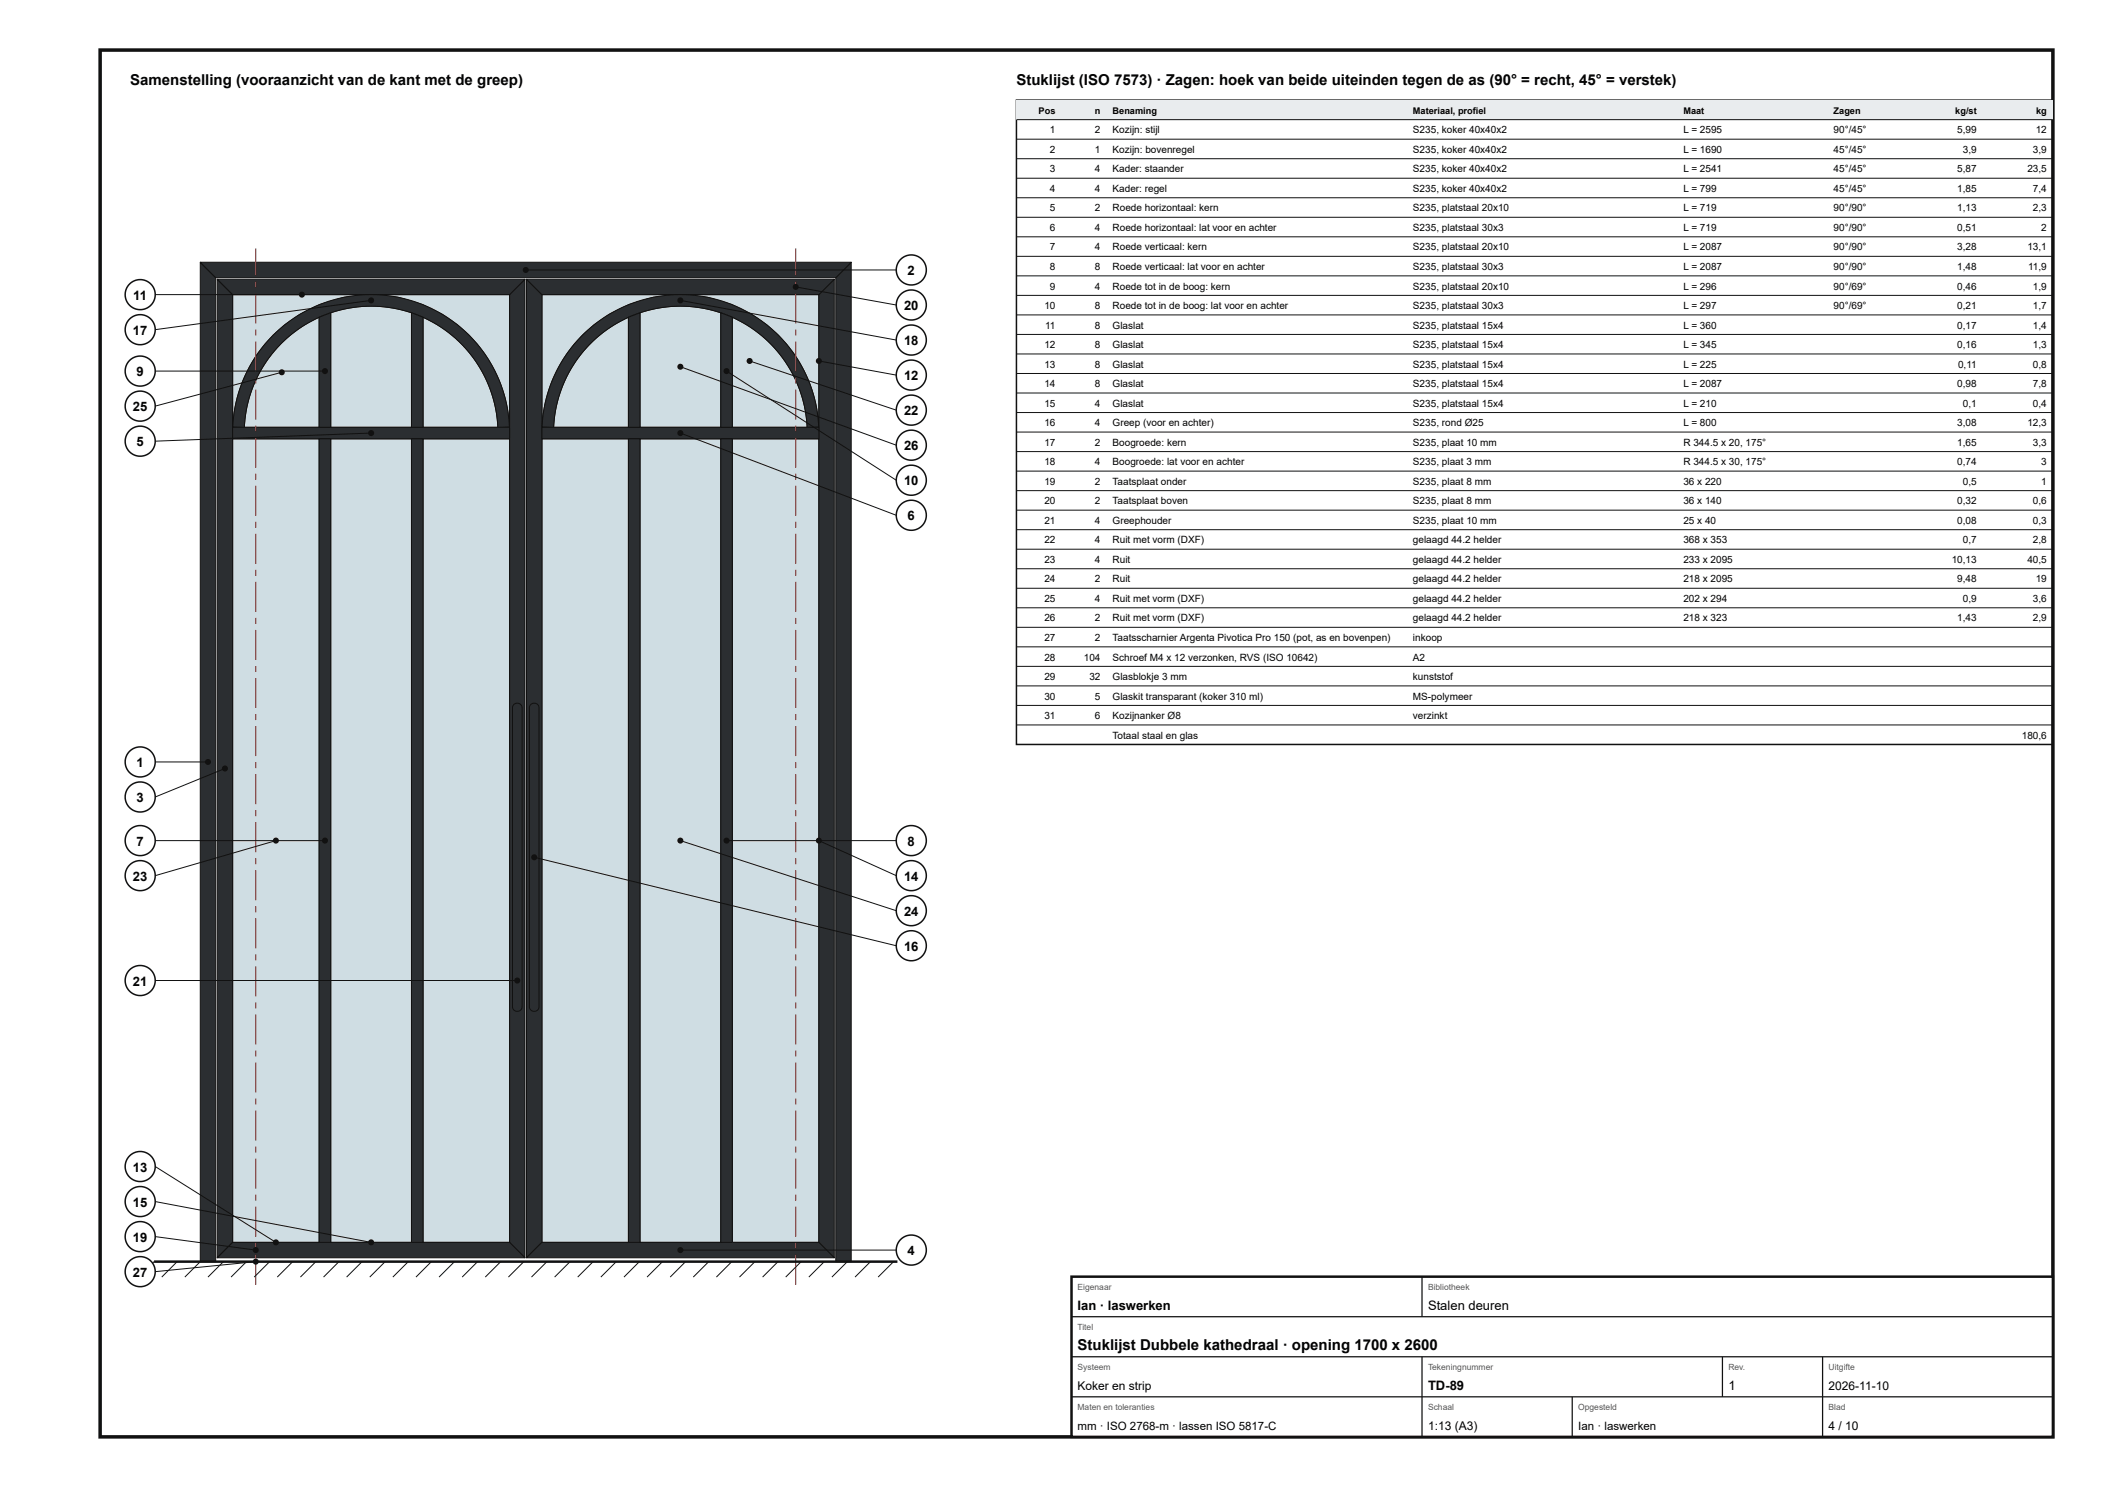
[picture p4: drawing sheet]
<svg xmlns="http://www.w3.org/2000/svg" width="420mm" height="297mm" viewBox="0 0 420 297" stroke-linecap="round" stroke-linejoin="round" font-family="sans-serif">
<path d="M20 10h390v277h-390z" fill="none" stroke="#111" stroke-width=".7" stroke-linecap="butt"/>
<path d="M46.5 58.9h27.6a27.7 27.7 0 0 0-26.4 19.3l-.8 3.4-.4 3.7z" fill="#cfdde3"/>
<path d="M46.5 58.9h27.6a27.7 27.7 0 0 0-26.4 19.3l-.8 3.4-.4 3.7z" fill="none" stroke="#111" stroke-width=".2"/>
<path d="M74.1 58.9h27.7v26.4l-.5-3.7a27.4 27.4 0 0 0-3-8.5 27.6 27.6 0 0 0-24.2-14.2z" fill="#cfdde3"/>
<path d="M74.1 58.9h27.7v26.4l-.5-3.7a27.4 27.4 0 0 0-3-8.5 27.6 27.6 0 0 0-24.2-14.2z" fill="none" stroke="#111" stroke-width=".2"/>
<path d="M46.5 87.6h17.2v160.5h-17.2z" fill="#cfdde3"/>
<path d="M46.5 87.6h17.2v160.5h-17.2z" fill="none" stroke="#111" stroke-width=".2"/>
<path d="M66 87.6h16.2v160.5h-16.2z" fill="#cfdde3"/>
<path d="M66 87.6h16.2v160.5h-16.2z" fill="none" stroke="#111" stroke-width=".2"/>
<path d="M84.5 87.6h17.3v160.5h-17.3z" fill="#cfdde3"/>
<path d="M84.5 87.6h17.3v160.5h-17.3z" fill="none" stroke="#111" stroke-width=".2"/>
<path d="M56.2 68.6l2-1.8 1.6-1.2 3.9-2.2v21.9h-14.9a25.3 25.3 0 0 1 7.4-16.7z" fill="#cfdde3"/>
<path d="M56.2 68.6l2-1.8 1.6-1.2 3.9-2.2v21.9h-14.9a25.3 25.3 0 0 1 7.4-16.7z" fill="none" stroke="#111" stroke-width=".2"/>
<path d="M66 62.5a25.3 25.3 0 0 1 16.2 0v22.8h-16.2z" fill="#cfdde3"/>
<path d="M66 62.5a25.3 25.3 0 0 1 16.2 0v22.8h-16.2z" fill="none" stroke="#111" stroke-width=".2"/>
<path d="M84.5 63.4a25.3 25.3 0 0 1 14.9 21.9h-14.9z" fill="#cfdde3"/>
<path d="M84.5 63.4a25.3 25.3 0 0 1 14.9 21.9h-14.9z" fill="none" stroke="#111" stroke-width=".2"/>
<path d="M108.2 58.9h27.7a27.7 27.7 0 0 0-26.4 19.3l-.8 3.3-.5 3.8z" fill="#cfdde3"/>
<path d="M108.2 58.9h27.7a27.7 27.7 0 0 0-26.4 19.3l-.8 3.3-.5 3.8z" fill="none" stroke="#111" stroke-width=".2"/>
<path d="M135.9 58.9h27.6v26.4l-.4-3.7a27.4 27.4 0 0 0-3.1-8.5 27.6 27.6 0 0 0-24.1-14.2z" fill="#cfdde3"/>
<path d="M135.9 58.9h27.6v26.4l-.4-3.7a27.4 27.4 0 0 0-3.1-8.5 27.6 27.6 0 0 0-24.1-14.2z" fill="none" stroke="#111" stroke-width=".2"/>
<path d="M108.2 87.6h17.3v160.5h-17.3z" fill="#cfdde3"/>
<path d="M108.2 87.6h17.3v160.5h-17.3z" fill="none" stroke="#111" stroke-width=".2"/>
<path d="M127.8 87.6h16.1v160.5h-16.1z" fill="#cfdde3"/>
<path d="M127.8 87.6h16.1v160.5h-16.1z" fill="none" stroke="#111" stroke-width=".2"/>
<path d="M146.3 87.6h17.2v160.5h-17.2z" fill="#cfdde3"/>
<path d="M146.3 87.6h17.2v160.5h-17.2z" fill="none" stroke="#111" stroke-width=".2"/>
<path d="M118 68.6l1.9-1.8 1.6-1.2 4-2.2v21.9h-14.9a25.3 25.3 0 0 1 7.4-16.7z" fill="#cfdde3"/>
<path d="M118 68.6l1.9-1.8 1.6-1.2 4-2.2v21.9h-14.9a25.3 25.3 0 0 1 7.4-16.7z" fill="none" stroke="#111" stroke-width=".2"/>
<path d="M127.8 62.5a25.3 25.3 0 0 1 16.1 0v22.8h-16.1z" fill="#cfdde3"/>
<path d="M127.8 62.5a25.3 25.3 0 0 1 16.1 0v22.8h-16.1z" fill="none" stroke="#111" stroke-width=".2"/>
<path d="M146.3 63.4a25.3 25.3 0 0 1 14.9 21.9h-14.9z" fill="#cfdde3"/>
<path d="M146.3 63.4a25.3 25.3 0 0 1 14.9 21.9h-14.9z" fill="none" stroke="#111" stroke-width=".2"/>
<path d="M40 52.4l3.1 3.1v196.5h-3.1z" fill="#2b2e31"/>
<path d="M40 52.4l3.1 3.1v196.5h-3.1z" fill="none" stroke="#111" stroke-width=".2"/>
<path d="M166.9 55.5l3.1-3.1v199.6h-3.1z" fill="#2b2e31"/>
<path d="M166.9 55.5l3.1-3.1v199.6h-3.1z" fill="none" stroke="#111" stroke-width=".2"/>
<path d="M40 52.4h130l-3.1 3.1h-123.8z" fill="#2b2e31"/>
<path d="M40 52.4h130l-3.1 3.1h-123.8z" fill="none" stroke="#111" stroke-width=".2"/>
<path d="M43.4 55.8l3.1 3.1v189.2l-3.1 3.1z" fill="#2b2e31"/>
<path d="M43.4 55.8l3.1 3.1v189.2l-3.1 3.1z" fill="none" stroke="#111" stroke-width=".2"/>
<path d="M101.8 58.9l3-3.1v195.4l-3-3.1z" fill="#2b2e31"/>
<path d="M101.8 58.9l3-3.1v195.4l-3-3.1z" fill="none" stroke="#111" stroke-width=".2"/>
<path d="M46.5 248.1h55.3l3 3.1h-61.4z" fill="#2b2e31"/>
<path d="M46.5 248.1h55.3l3 3.1h-61.4z" fill="none" stroke="#111" stroke-width=".2"/>
<path d="M43.4 55.8h61.4l-3 3.1h-55.3z" fill="#2b2e31"/>
<path d="M43.4 55.8h61.4l-3 3.1h-55.3z" fill="none" stroke="#111" stroke-width=".2"/>
<path d="M54.3 67.2a27.7 27.7 0 0 1 29.7-6.5 27.7 27.7 0 0 1 17.7 24.6l-2.3 .1a25.3 25.3 0 0 0-25.3-24.2 25.3 25.3 0 0 0-25.3 24.2l-2.3-.1a27.6 27.6 0 0 1 7.8-18.1z" fill="#2b2e31"/>
<path d="M54.3 67.2a27.7 27.7 0 0 1 29.7-6.5 27.7 27.7 0 0 1 17.7 24.6l-2.3 .1a25.3 25.3 0 0 0-25.3-24.2 25.3 25.3 0 0 0-25.3 24.2l-2.3-.1a27.6 27.6 0 0 1 7.8-18.1z" fill="none" stroke="#111" stroke-width=".2"/>
<path d="M46.5 85.3h55.3v2.3h-55.3z" fill="#2b2e31"/>
<path d="M46.5 85.3h55.3v2.3h-55.3z" fill="none" stroke="#111" stroke-width=".2"/>
<path d="M63.7 87.6h2.3v160.5h-2.3z" fill="#2b2e31"/>
<path d="M63.7 87.6h2.3v160.5h-2.3z" fill="none" stroke="#111" stroke-width=".2"/>
<path d="M82.2 87.6h2.3v160.5h-2.3z" fill="#2b2e31"/>
<path d="M82.2 87.6h2.3v160.5h-2.3z" fill="none" stroke="#111" stroke-width=".2"/>
<path d="M63.7 63.4l2.3-.9v22.8h-2.3z" fill="#2b2e31"/>
<path d="M63.7 63.4l2.3-.9v22.8h-2.3z" fill="none" stroke="#111" stroke-width=".2"/>
<path d="M82.2 62.5l2.3 .9v21.9h-2.3z" fill="#2b2e31"/>
<path d="M82.2 62.5l2.3 .9v21.9h-2.3z" fill="none" stroke="#111" stroke-width=".2"/>
<path d="M105.1 55.8l3.1 3.1v189.2l-3.1 3.1z" fill="#2b2e31"/>
<path d="M105.1 55.8l3.1 3.1v189.2l-3.1 3.1z" fill="none" stroke="#111" stroke-width=".2"/>
<path d="M163.5 58.9l3.1-3.1v195.4l-3.1-3.1z" fill="#2b2e31"/>
<path d="M163.5 58.9l3.1-3.1v195.4l-3.1-3.1z" fill="none" stroke="#111" stroke-width=".2"/>
<path d="M108.2 248.1h55.3l3.1 3.1h-61.5z" fill="#2b2e31"/>
<path d="M108.2 248.1h55.3l3.1 3.1h-61.5z" fill="none" stroke="#111" stroke-width=".2"/>
<path d="M105.1 55.8h61.5l-3.1 3.1h-55.3z" fill="#2b2e31"/>
<path d="M105.1 55.8h61.5l-3.1 3.1h-55.3z" fill="none" stroke="#111" stroke-width=".2"/>
<path d="M116.1 67.2a27.7 27.7 0 0 1 29.6-6.5 27.7 27.7 0 0 1 17.8 24.6l-2.3 .1a25.3 25.3 0 0 0-25.3-24.2 25.3 25.3 0 0 0-25.3 24.2l-2.3-.1a27.6 27.6 0 0 1 7.8-18.1z" fill="#2b2e31"/>
<path d="M116.1 67.2a27.7 27.7 0 0 1 29.6-6.5 27.7 27.7 0 0 1 17.8 24.6l-2.3 .1a25.3 25.3 0 0 0-25.3-24.2 25.3 25.3 0 0 0-25.3 24.2l-2.3-.1a27.6 27.6 0 0 1 7.8-18.1z" fill="none" stroke="#111" stroke-width=".2"/>
<path d="M108.2 85.3h55.3v2.3h-55.3z" fill="#2b2e31"/>
<path d="M108.2 85.3h55.3v2.3h-55.3z" fill="none" stroke="#111" stroke-width=".2"/>
<path d="M125.5 87.6h2.3v160.5h-2.3z" fill="#2b2e31"/>
<path d="M125.5 87.6h2.3v160.5h-2.3z" fill="none" stroke="#111" stroke-width=".2"/>
<path d="M143.9 87.6h2.4v160.5h-2.4z" fill="#2b2e31"/>
<path d="M143.9 87.6h2.4v160.5h-2.4z" fill="none" stroke="#111" stroke-width=".2"/>
<path d="M125.5 63.4l2.3-.9v22.8h-2.3z" fill="#2b2e31"/>
<path d="M125.5 63.4l2.3-.9v22.8h-2.3z" fill="none" stroke="#111" stroke-width=".2"/>
<path d="M143.9 62.5l2.4 .9v21.9h-2.4z" fill="#2b2e31"/>
<path d="M143.9 62.5l2.4 .9v21.9h-2.4z" fill="none" stroke="#111" stroke-width=".2"/>
<path d="M51 250.6h.2v6h-.2zM51 248.2h.2v1.2h-.2zM51 241h.2v6h-.2zM51 238.6h.2v1.2h-.2zM51 231.4h.2v6h-.2zM51 229h.2v1.2h-.2zM51 221.8h.2v6h-.2zM51 219.4h.2v1.2h-.2zM51 212.2h.2v6h-.2zM51 209.8h.2v1.2h-.2zM51 202.6h.2v6h-.2zM51 200.2h.2v1.2h-.2zM51 193h.2v6h-.2zM51 190.6h.2v1.2h-.2zM51 183.4h.2v6h-.2zM51 181h.2v1.2h-.2zM51 173.8h.2v6h-.2zM51 171.4h.2v1.2h-.2zM51 164.2h.2v6h-.2zM51 161.8h.2v1.2h-.2zM51 154.6h.2v6h-.2zM51 152.2h.2v1.2h-.2zM51 145h.2v6h-.2zM51 142.6h.2v1.2h-.2zM51 135.4h.2v6h-.2zM51 133h.2v1.2h-.2zM51 125.8h.2v6h-.2zM51 123.4h.2v1.2h-.2zM51 116.2h.2v6h-.2zM51 113.8h.2v1.2h-.2zM51 106.6h.2v6h-.2zM51 104.2h.2v1.2h-.2zM51 97h.2v6h-.2zM51 94.6h.2v1.2h-.2zM51 87.4h.2v6h-.2zM51 85h.2v1.2h-.2zM51 77.8h.2v6h-.2zM51 75.4h.2v1.2h-.2zM51 68.2h.2v6h-.2zM51 65.8h.2v1.2h-.2zM51 58.6h.2v6h-.2zM51 56.2h.2v1.2h-.2zM51 49.6h.2v5.4h-.2z" fill="#b00"/>
<path d="M102.6 140.7a.97 .97 0 0 1 1.1-.2 .97 .97 0 0 1 .6 .9v59.7a.96 .96 0 0 1-1 .9 .96 .96 0 0 1-1-.9v-59.7z" fill="#2b2e31"/>
<path d="M102.6 140.7a.97 .97 0 0 1 1.1-.2 .97 .97 0 0 1 .6 .9v59.7a.96 .96 0 0 1-1 .9 .96 .96 0 0 1-1-.9v-59.7z" fill="none" stroke="#111" stroke-width=".2"/>
<path d="M158.8 250.6h.2v6h-.2zM158.8 248.2h.2v1.2h-.2zM158.8 241h.2v6h-.2zM158.8 238.6h.2v1.2h-.2zM158.8 231.4h.2v6h-.2zM158.8 229h.2v1.2h-.2zM158.8 221.8h.2v6h-.2zM158.8 219.4h.2v1.2h-.2zM158.8 212.2h.2v6h-.2zM158.8 209.8h.2v1.2h-.2zM158.8 202.6h.2v6h-.2zM158.8 200.2h.2v1.2h-.2zM158.8 193h.2v6h-.2zM158.8 190.6h.2v1.2h-.2zM158.8 183.4h.2v6h-.2zM158.8 181h.2v1.2h-.2zM158.8 173.8h.2v6h-.2zM158.8 171.4h.2v1.2h-.2zM158.8 164.2h.2v6h-.2zM158.8 161.8h.2v1.2h-.2zM158.8 154.6h.2v6h-.2zM158.8 152.2h.2v1.2h-.2zM158.8 145h.2v6h-.2zM158.8 142.6h.2v1.2h-.2zM158.8 135.4h.2v6h-.2zM158.8 133h.2v1.2h-.2zM158.8 125.8h.2v6h-.2zM158.8 123.4h.2v1.2h-.2zM158.8 116.2h.2v6h-.2zM158.8 113.8h.2v1.2h-.2zM158.8 106.6h.2v6h-.2zM158.8 104.2h.2v1.2h-.2zM158.8 97h.2v6h-.2zM158.8 94.6h.2v1.2h-.2zM158.8 87.4h.2v6h-.2zM158.8 85h.2v1.2h-.2zM158.8 77.8h.2v6h-.2zM158.8 75.4h.2v1.2h-.2zM158.8 68.2h.2v6h-.2zM158.8 65.8h.2v1.2h-.2zM158.8 58.6h.2v6h-.2zM158.8 56.2h.2v1.2h-.2zM158.8 49.6h.2v5.4h-.2z" fill="#b00"/>
<path d="M106 140.7a.97 .97 0 0 1 1-.2 .97 .97 0 0 1 .6 .9v59.7a.96 .96 0 0 1-.9 .9 .96 .96 0 0 1-1-.9v-59.7z" fill="#2b2e31"/>
<g fill="none" stroke="#111" stroke-width=".2">
<path d="M106 140.7a.97 .97 0 0 1 1-.2 .97 .97 0 0 1 .6 .9v59.7a.96 .96 0 0 1-.9 .9 .96 .96 0 0 1-1-.9v-59.7zM30.8 252l-3.1 3.1M35.4 252l-3.1 3.1M40 252l-3.1 3.1M44.6 252l-3.1 3.1M49.2 252l-3.1 3.1M53.8 252l-3 3.1M58.5 252l-3.1 3.1M63.1 252l-3.1 3.1M67.7 252l-3.1 3.1M72.3 252l-3.1 3.1M76.9 252l-3.1 3.1"/>
<path d="M81.5 252l-3 3.1M86.1 252l-3 3.1M90.8 252l-3.1 3.1M95.4 252l-3.1 3.1M100 252l-3.1 3.1M104.6 252l-3.1 3.1M109.2 252l-3.1 3.1M113.8 252l-3 3.1M118.5 252l-3.1 3.1M123.1 252l-3.1 3.1M127.7 252l-3.1 3.1M132.3 252l-3.1 3.1"/>
<path d="M136.9 252l-3.1 3.1M141.5 252l-3 3.1M146.1 252l-3 3.1M150.8 252l-3.1 3.1M155.4 252l-3.1 3.1M160 252l-3.1 3.1M164.6 252l-3.1 3.1M169.2 252l-3.1 3.1M173.8 252l-3 3.1M178.5 252l-3.1 3.1"/>
</g>
<path d="M30.8 252h148.4" fill="none" stroke="#111" stroke-width=".5"/>
<circle cx="60.3" cy="58.9" r=".6" fill="#111"/>
<path d="M31 58.8h29.3" fill="none" stroke="#111" stroke-width=".2"/>
<circle cx="28" cy="58.9" r="3" fill="#fff"/>
<circle cx="28" cy="58.9" r="3" fill="none" stroke="#111" stroke-width=".3"/>
<circle cx="74.1" cy="60" r=".6" fill="#111"/>
<path d="M74.1 60l-43.1 5.8" fill="none" stroke="#111" stroke-width=".2"/>
<circle cx="28" cy="65.9" r="3" fill="#fff"/>
<circle cx="28" cy="65.9" r="3" fill="none" stroke="#111" stroke-width=".3"/>
<circle cx="64.9" cy="74.1" r=".6" fill="#111"/>
<path d="M31 74.1h33.9" fill="none" stroke="#111" stroke-width=".2"/>
<circle cx="28" cy="74.1" r="3" fill="#fff"/>
<circle cx="28" cy="74.1" r="3" fill="none" stroke="#111" stroke-width=".3"/>
<circle cx="56.3" cy="74.4" r=".6" fill="#111"/>
<path d="M56.3 74.4l-25.3 6.7" fill="none" stroke="#111" stroke-width=".2"/>
<circle cx="28" cy="81.1" r="3" fill="#fff"/>
<circle cx="28" cy="81.1" r="3" fill="none" stroke="#111" stroke-width=".3"/>
<circle cx="74.1" cy="86.5" r=".6" fill="#111"/>
<path d="M74.1 86.5l-43.1 1.6" fill="none" stroke="#111" stroke-width=".2"/>
<circle cx="28" cy="88.1" r="3" fill="#fff"/>
<circle cx="28" cy="88.1" r="3" fill="none" stroke="#111" stroke-width=".3"/>
<circle cx="41.5" cy="152.2" r=".6" fill="#111"/>
<path d="M31 152.2h10.5" fill="none" stroke="#111" stroke-width=".2"/>
<circle cx="28" cy="152.2" r="3" fill="#fff"/>
<circle cx="28" cy="152.2" r="3" fill="none" stroke="#111" stroke-width=".3"/>
<circle cx="44.9" cy="153.5" r=".6" fill="#111"/>
<path d="M44.9 153.5l-13.9 5.7" fill="none" stroke="#111" stroke-width=".2"/>
<circle cx="28" cy="159.2" r="3" fill="#fff"/>
<circle cx="28" cy="159.2" r="3" fill="none" stroke="#111" stroke-width=".3"/>
<circle cx="64.9" cy="167.9" r=".6" fill="#111"/>
<path d="M31 167.9h33.9" fill="none" stroke="#111" stroke-width=".2"/>
<circle cx="28" cy="167.9" r="3" fill="#fff"/>
<circle cx="28" cy="167.9" r="3" fill="none" stroke="#111" stroke-width=".3"/>
<circle cx="55.1" cy="167.9" r=".6" fill="#111"/>
<path d="M55.1 167.9l-24.1 7" fill="none" stroke="#111" stroke-width=".2"/>
<circle cx="28" cy="174.9" r="3" fill="#fff"/>
<circle cx="28" cy="174.9" r="3" fill="none" stroke="#111" stroke-width=".3"/>
<circle cx="103.3" cy="195.8" r=".6" fill="#111"/>
<path d="M31 195.8h72.3" fill="none" stroke="#111" stroke-width=".2"/>
<circle cx="28" cy="195.8" r="3" fill="#fff"/>
<circle cx="28" cy="195.8" r="3" fill="none" stroke="#111" stroke-width=".3"/>
<circle cx="55.1" cy="248.1" r=".6" fill="#111"/>
<path d="M31 233l24.1 15.2" fill="none" stroke="#111" stroke-width=".2"/>
<circle cx="28" cy="233" r="3" fill="#fff"/>
<circle cx="28" cy="233" r="3" fill="none" stroke="#111" stroke-width=".3"/>
<circle cx="74.1" cy="248.1" r=".6" fill="#111"/>
<path d="M31 240l43.1 8.2" fill="none" stroke="#111" stroke-width=".2"/>
<circle cx="28" cy="240" r="3" fill="#fff"/>
<circle cx="28" cy="240" r="3" fill="none" stroke="#111" stroke-width=".3"/>
<circle cx="51.1" cy="249.7" r=".6" fill="#111"/>
<path d="M31 247l20.1 2.7" fill="none" stroke="#111" stroke-width=".2"/>
<circle cx="28" cy="247" r="3" fill="#fff"/>
<circle cx="28" cy="247" r="3" fill="none" stroke="#111" stroke-width=".3"/>
<circle cx="51.1" cy="252" r=".6" fill="#111"/>
<path d="M51.1 252l-20.1 2" fill="none" stroke="#111" stroke-width=".2"/>
<circle cx="28" cy="254" r="3" fill="#fff"/>
<circle cx="28" cy="254" r="3" fill="none" stroke="#111" stroke-width=".3"/>
<circle cx="105" cy="53.9" r=".6" fill="#111"/>
<path d="M105 53.9h74" fill="none" stroke="#111" stroke-width=".2"/>
<circle cx="182" cy="53.9" r="3" fill="#fff"/>
<circle cx="182" cy="53.9" r="3" fill="none" stroke="#111" stroke-width=".3"/>
<circle cx="158.9" cy="57.3" r=".6" fill="#111"/>
<path d="M158.9 57.3l20.1 3.6" fill="none" stroke="#111" stroke-width=".2"/>
<circle cx="182" cy="60.9" r="3" fill="#fff"/>
<circle cx="182" cy="60.9" r="3" fill="none" stroke="#111" stroke-width=".3"/>
<circle cx="135.9" cy="60" r=".6" fill="#111"/>
<path d="M135.9 60l43.1 7.9" fill="none" stroke="#111" stroke-width=".2"/>
<circle cx="182" cy="67.9" r="3" fill="#fff"/>
<circle cx="182" cy="67.9" r="3" fill="none" stroke="#111" stroke-width=".3"/>
<circle cx="163.5" cy="72.1" r=".6" fill="#111"/>
<path d="M163.5 72.1l15.5 2.8" fill="none" stroke="#111" stroke-width=".2"/>
<circle cx="182" cy="74.9" r="3" fill="#fff"/>
<circle cx="182" cy="74.9" r="3" fill="none" stroke="#111" stroke-width=".3"/>
<circle cx="149.7" cy="72.1" r=".6" fill="#111"/>
<path d="M149.7 72.1l29.3 9.8" fill="none" stroke="#111" stroke-width=".2"/>
<circle cx="182" cy="81.9" r="3" fill="#fff"/>
<circle cx="182" cy="81.9" r="3" fill="none" stroke="#111" stroke-width=".3"/>
<circle cx="135.9" cy="73.2" r=".6" fill="#111"/>
<path d="M135.9 73.2l43.1 15.7" fill="none" stroke="#111" stroke-width=".2"/>
<circle cx="182" cy="88.9" r="3" fill="#fff"/>
<circle cx="182" cy="88.9" r="3" fill="none" stroke="#111" stroke-width=".3"/>
<circle cx="145.1" cy="74.1" r=".6" fill="#111"/>
<path d="M145.1 74.1l33.9 21.8" fill="none" stroke="#111" stroke-width=".2"/>
<circle cx="182" cy="95.9" r="3" fill="#fff"/>
<circle cx="182" cy="95.9" r="3" fill="none" stroke="#111" stroke-width=".3"/>
<circle cx="135.9" cy="86.5" r=".6" fill="#111"/>
<path d="M135.9 86.5l43.1 16.4" fill="none" stroke="#111" stroke-width=".2"/>
<circle cx="182" cy="102.9" r="3" fill="#fff"/>
<circle cx="182" cy="102.9" r="3" fill="none" stroke="#111" stroke-width=".3"/>
<circle cx="145.1" cy="167.9" r=".6" fill="#111"/>
<path d="M145.1 167.9h33.9" fill="none" stroke="#111" stroke-width=".2"/>
<circle cx="182" cy="167.9" r="3" fill="#fff"/>
<circle cx="182" cy="167.9" r="3" fill="none" stroke="#111" stroke-width=".3"/>
<circle cx="163.5" cy="167.9" r=".6" fill="#111"/>
<path d="M163.5 167.9l15.5 7" fill="none" stroke="#111" stroke-width=".2"/>
<circle cx="182" cy="174.9" r="3" fill="#fff"/>
<circle cx="182" cy="174.9" r="3" fill="none" stroke="#111" stroke-width=".3"/>
<circle cx="135.9" cy="167.9" r=".6" fill="#111"/>
<path d="M135.9 167.9l43.1 14" fill="none" stroke="#111" stroke-width=".2"/>
<circle cx="182" cy="181.9" r="3" fill="#fff"/>
<circle cx="182" cy="181.9" r="3" fill="none" stroke="#111" stroke-width=".3"/>
<circle cx="106.7" cy="171.2" r=".6" fill="#111"/>
<path d="M106.7 171.2l72.3 17.7" fill="none" stroke="#111" stroke-width=".2"/>
<circle cx="182" cy="188.9" r="3" fill="#fff"/>
<circle cx="182" cy="188.9" r="3" fill="none" stroke="#111" stroke-width=".3"/>
<circle cx="135.9" cy="249.7" r=".6" fill="#111"/>
<path d="M135.9 249.7h43.1" fill="none" stroke="#111" stroke-width=".2"/>
<circle cx="182" cy="249.7" r="3" fill="#fff"/>
<g fill="none" stroke="#111" stroke-width=".3">
<path d="M203 20h207v128.7h-207z"/>
<circle cx="182" cy="249.7" r="3"/>
</g>
<path d="M203 20h207v3.9h-207z" fill="#e9ecee"/>
<g fill="none" stroke="#111" stroke-width=".2">
<path d="M203 23.9h207M203 27.8h207M203 31.7h207M203 35.6h207M203 39.5h207M203 43.4h207M203 47.3h207M203 51.2h207M203 55.1h207M203 59h207M203 62.9h207M203 66.8h207"/>
<path d="M203 70.7h207M203 74.6h207M203 78.5h207M203 82.4h207M203 86.3h207M203 90.2h207M203 94.1h207M203 98h207M203 101.9h207M203 105.8h207M203 109.7h207M203 113.6h207"/>
<path d="M203 117.5h207M203 121.4h207M203 125.3h207M203 129.2h207M203 133.1h207M203 137h207M203 140.9h207M203 144.8h207"/>
</g>
<path d="M214 255h196v32h-196z" fill="#fff"/>
<path d="M214 255h196v32h-196z" fill="none" stroke="#111" stroke-width=".5"/>
<path d="M284 255v8M214 263h196M214 271h196M214 279h196M284 271v16M314 279v8M344 271v8M364 271v16" fill="none" stroke="#111" stroke-width=".25"/>
<g font-size="3">
<text x="26" y="17">Samenstelling (vooraanzicht van de kant met de greep)</text>
<text x="203" y="17">Stuklijst (ISO 7573) · Zagen: hoek van beide uiteinden tegen de as (90° = recht, 45° = verstek)</text>
<text x="215.2" y="269.6">Stuklijst Dubbele kathedraal · opening 1700 x 2600</text>
</g>
<g font-size="2.6">
<text x="26.6" y="59.8">11</text>
<text x="181.3" y="54.9">2</text>
<text x="180.5" y="61.9">20</text>
<text x="26.5" y="66.8">17</text>
<text x="180.5" y="68.9">18</text>
<text x="27.3" y="75.1">9</text>
<text x="180.5" y="75.9">12</text>
<text x="26.5" y="82.1">25</text>
<text x="180.5" y="82.9">22</text>
<text x="27.3" y="89.1">5</text>
<text x="180.5" y="89.9">26</text>
<text x="180.5" y="96.9">10</text>
<text x="181.3" y="103.9">6</text>
<text x="27.3" y="153.2">1</text>
<text x="27.3" y="160.2">3</text>
<text x="27.3" y="168.9">7</text>
<text x="181.3" y="168.9">8</text>
<text x="26.5" y="175.9">23</text>
<text x="180.5" y="175.9">14</text>
<text x="180.5" y="182.9">24</text>
<text x="180.5" y="189.9">16</text>
<text x="26.5" y="196.8">21</text>
<text x="26.5" y="234">13</text>
<text x="26.5" y="241">15</text>
<text x="26.5" y="248">19</text>
<text x="181.3" y="250.7">4</text>
<text x="26.5" y="255">27</text>
<text x="215.2" y="261.6">Ian · laswerken</text>
<text x="285.2" y="261.6">Stalen deuren</text>
<text x="285.2" y="277.6">TD-89</text>
<text x="345.2" y="277.6">1</text>
</g>
<g font-size="2.4">
<text x="215.2" y="277.6">Koker en strip</text>
<text x="365.2" y="277.6">2026-11-10</text>
<text x="285.2" y="285.6">1:13 (A3)</text>
<text x="365.2" y="285.6">4 / 10</text>
</g>
<g font-size="2.3">
<text x="215.2" y="285.6">mm · ISO 2768-m · lassen ISO 5817-C</text>
<text x="315.2" y="285.6">Ian · laswerken</text>
</g>
<g font-size="2">
<text x="209.7" y="26.6">1</text>
<text x="218.7" y="26.6">2</text>
<text x="222.2" y="26.6">Kozijn: stijl</text>
<text x="282.2" y="26.6">S235, koker 40x40x2</text>
<text x="336.2" y="26.6">L = 2595</text>
<text x="366.2" y="26.6">90°/45°</text>
<text x="390.9" y="26.6">5,99</text>
<text x="406.6" y="26.6">12</text>
<text x="209.7" y="30.5">2</text>
<text x="209.7" y="34.4">3</text>
<text x="218.7" y="30.5">1</text>
<text x="218.7" y="34.4">4</text>
<text x="222.2" y="30.5">Kozijn: bovenregel</text>
<text x="222.2" y="34.4">Kader: staander</text>
<text x="282.2" y="30.5">S235, koker 40x40x2</text>
<text x="282.2" y="34.4">S235, koker 40x40x2</text>
<text x="336.2" y="30.5">L = 1690</text>
<text x="336.2" y="34.4">L = 2541</text>
<text x="366.2" y="30.5">45°/45°</text>
<text x="366.2" y="34.4">45°/45°</text>
<text x="390.9" y="34.4">5,87</text>
<text x="392" y="30.5">3,9</text>
<text x="404.9" y="34.4">23,5</text>
<text x="406" y="30.5">3,9</text>
<text x="209.7" y="38.3">4</text>
<text x="218.7" y="38.3">4</text>
<text x="222.2" y="38.3">Kader: regel</text>
<text x="282.2" y="38.3">S235, koker 40x40x2</text>
<text x="336.2" y="38.3">L = 799</text>
<text x="366.2" y="38.3">45°/45°</text>
<text x="390.9" y="38.3">1,85</text>
<text x="406" y="38.3">7,4</text>
<text x="209.7" y="42.2">5</text>
<text x="209.7" y="46.1">6</text>
<text x="218.7" y="42.2">2</text>
<text x="218.7" y="46.1">4</text>
<text x="222.2" y="42.2">Roede horizontaal: kern</text>
<text x="222.2" y="46.1">Roede horizontaal: lat voor en achter</text>
<text x="282.2" y="42.2">S235, platstaal 20x10</text>
<text x="282.2" y="46.1">S235, platstaal 30x3</text>
<text x="336.2" y="42.2">L = 719</text>
<text x="336.2" y="46.1">L = 719</text>
<text x="366.2" y="42.2">90°/90°</text>
<text x="366.2" y="46.1">90°/90°</text>
<text x="390.9" y="42.2">1,13</text>
<text x="390.9" y="46.1">0,51</text>
<text x="406" y="42.2">2,3</text>
<text x="407.7" y="46.1">2</text>
<text x="209.7" y="50">7</text>
<text x="209.7" y="53.9">8</text>
<text x="218.7" y="50">4</text>
<text x="218.7" y="53.9">8</text>
<text x="222.2" y="50">Roede verticaal: kern</text>
<text x="222.2" y="53.9">Roede verticaal: lat voor en achter</text>
<text x="282.2" y="50">S235, platstaal 20x10</text>
<text x="282.2" y="53.9">S235, platstaal 30x3</text>
<text x="336.2" y="50">L = 2087</text>
<text x="336.2" y="53.9">L = 2087</text>
<text x="366.2" y="50">90°/90°</text>
<text x="366.2" y="53.9">90°/90°</text>
<text x="390.9" y="50">3,28</text>
<text x="390.9" y="53.9">1,48</text>
<text x="404.9" y="50">13,1</text>
<text x="405.1" y="53.9">11,9</text>
<text x="209.7" y="57.8">9</text>
<text x="218.7" y="57.8">4</text>
<text x="222.2" y="57.8">Roede tot in de boog: kern</text>
<text x="282.2" y="57.8">S235, platstaal 20x10</text>
<text x="336.2" y="57.8">L = 296</text>
<text x="366.2" y="57.8">90°/69°</text>
<text x="390.9" y="57.8">0,46</text>
<text x="406" y="57.8">1,9</text>
<text x="208.6" y="61.7">10</text>
<text x="208.7" y="65.6">11</text>
<text x="218.7" y="61.7">8</text>
<text x="218.7" y="65.6">8</text>
<text x="222.2" y="61.7">Roede tot in de boog: lat voor en achter</text>
<text x="222.2" y="65.6">Glaslat</text>
<text x="282.2" y="61.7">S235, platstaal 30x3</text>
<text x="282.2" y="65.6">S235, platstaal 15x4</text>
<text x="336.2" y="61.7">L = 297</text>
<text x="336.2" y="65.6">L = 360</text>
<text x="366.2" y="61.7">90°/69°</text>
<text x="390.9" y="61.7">0,21</text>
<text x="390.9" y="65.6">0,17</text>
<text x="406" y="61.7">1,7</text>
<text x="406" y="65.6">1,4</text>
<text x="208.6" y="69.5">12</text>
<text x="218.7" y="69.5">8</text>
<text x="222.2" y="69.5">Glaslat</text>
<text x="282.2" y="69.5">S235, platstaal 15x4</text>
<text x="336.2" y="69.5">L = 345</text>
<text x="390.9" y="69.5">0,16</text>
<text x="406" y="69.5">1,3</text>
<text x="208.6" y="73.4">13</text>
<text x="208.6" y="77.3">14</text>
<text x="218.7" y="73.4">8</text>
<text x="218.7" y="77.3">8</text>
<text x="222.2" y="73.4">Glaslat</text>
<text x="222.2" y="77.3">Glaslat</text>
<text x="282.2" y="73.4">S235, platstaal 15x4</text>
<text x="282.2" y="77.3">S235, platstaal 15x4</text>
<text x="336.2" y="73.4">L = 225</text>
<text x="336.2" y="77.3">L = 2087</text>
<text x="390.9" y="77.3">0,98</text>
<text x="391.1" y="73.4">0,11</text>
<text x="406" y="73.4">0,8</text>
<text x="406" y="77.3">7,8</text>
<text x="208.6" y="81.2">15</text>
<text x="218.7" y="81.2">4</text>
<text x="222.2" y="81.2">Glaslat</text>
<text x="282.2" y="81.2">S235, platstaal 15x4</text>
<text x="336.2" y="81.2">L = 210</text>
<text x="392" y="81.2">0,1</text>
<text x="406" y="81.2">0,4</text>
<text x="208.6" y="85.1">16</text>
<text x="208.6" y="89">17</text>
<text x="218.7" y="85.1">4</text>
<text x="218.7" y="89">2</text>
<text x="222.2" y="85.1">Greep (voor en achter)</text>
<text x="222.2" y="89">Boogroede: kern</text>
<text x="282.2" y="85.1">S235, rond Ø25</text>
<text x="282.2" y="89">S235, plaat 10 mm</text>
<text x="336.2" y="85.1">L = 800</text>
<text x="336.2" y="89">R 344.5 x 20, 175°</text>
<text x="390.9" y="85.1">3,08</text>
<text x="390.9" y="89">1,65</text>
<text x="404.9" y="85.1">12,3</text>
<text x="406" y="89">3,3</text>
<text x="208.6" y="92.9">18</text>
<text x="218.7" y="92.9">4</text>
<text x="222.2" y="92.9">Boogroede: lat voor en achter</text>
<text x="282.2" y="92.9">S235, plaat 3 mm</text>
<text x="336.2" y="92.9">R 344.5 x 30, 175°</text>
<text x="390.9" y="92.9">0,74</text>
<text x="407.7" y="92.9">3</text>
<text x="208.6" y="96.8">19</text>
<text x="208.6" y="100.7">20</text>
<text x="218.7" y="96.8">2</text>
<text x="218.7" y="100.7">2</text>
<text x="222.2" y="96.8">Taatsplaat onder</text>
<text x="222.2" y="100.7">Taatsplaat boven</text>
<text x="282.2" y="96.8">S235, plaat 8 mm</text>
<text x="282.2" y="100.7">S235, plaat 8 mm</text>
<text x="336.2" y="96.8">36 x 220</text>
<text x="336.2" y="100.7">36 x 140</text>
<text x="390.9" y="100.7">0,32</text>
<text x="392" y="96.8">0,5</text>
<text x="406" y="100.7">0,6</text>
<text x="407.7" y="96.8">1</text>
<text x="208.6" y="104.6">21</text>
<text x="218.7" y="104.6">4</text>
<text x="222.2" y="104.6">Greephouder</text>
<text x="282.2" y="104.6">S235, plaat 10 mm</text>
<text x="336.2" y="104.6">25 x 40</text>
<text x="390.9" y="104.6">0,08</text>
<text x="406" y="104.6">0,3</text>
<text x="208.6" y="108.5">22</text>
<text x="208.6" y="112.4">23</text>
<text x="218.7" y="108.5">4</text>
<text x="218.7" y="112.4">4</text>
<text x="222.2" y="108.5">Ruit met vorm (DXF)</text>
<text x="222.2" y="112.4">Ruit</text>
<text x="282.2" y="108.5">gelaagd 44.2 helder</text>
<text x="282.2" y="112.4">gelaagd 44.2 helder</text>
<text x="336.2" y="108.5">368 x 353</text>
<text x="336.2" y="112.4">233 x 2095</text>
<text x="389.8" y="112.4">10,13</text>
<text x="392" y="108.5">0,7</text>
<text x="404.9" y="112.4">40,5</text>
<text x="406" y="108.5">2,8</text>
<text x="208.6" y="116.3">24</text>
<text x="218.7" y="116.3">2</text>
<text x="222.2" y="116.3">Ruit</text>
<text x="282.2" y="116.3">gelaagd 44.2 helder</text>
<text x="336.2" y="116.3">218 x 2095</text>
<text x="390.9" y="116.3">9,48</text>
<text x="406.6" y="116.3">19</text>
<text x="208.6" y="120.2">25</text>
<text x="208.6" y="124.1">26</text>
<text x="218.7" y="120.2">4</text>
<text x="218.7" y="124.1">2</text>
<text x="222.2" y="120.2">Ruit met vorm (DXF)</text>
<text x="222.2" y="124.1">Ruit met vorm (DXF)</text>
<text x="282.2" y="120.2">gelaagd 44.2 helder</text>
<text x="282.2" y="124.1">gelaagd 44.2 helder</text>
<text x="336.2" y="120.2">202 x 294</text>
<text x="336.2" y="124.1">218 x 323</text>
<text x="390.9" y="124.1">1,43</text>
<text x="392" y="120.2">0,9</text>
<text x="406" y="120.2">3,6</text>
<text x="406" y="124.1">2,9</text>
<text x="208.6" y="128">27</text>
<text x="208.6" y="131.9">28</text>
<text x="216.5" y="131.9">104</text>
<text x="218.7" y="128">2</text>
<text x="222.2" y="128">Taatsscharnier Argenta Pivotica Pro 150 (pot, as en bovenpen)</text>
<text x="222.2" y="131.9">Schroef M4 x 12 verzonken, RVS (ISO 10642)</text>
<text x="282.2" y="128">inkoop</text>
<text x="282.2" y="131.9">A2</text>
<text x="208.6" y="135.8">29</text>
<text x="217.6" y="135.8">32</text>
<text x="222.2" y="135.8">Glasblokje 3 mm</text>
<text x="282.2" y="135.8">kunststof</text>
<text x="208.6" y="139.7">30</text>
<text x="208.6" y="143.6">31</text>
<text x="218.7" y="139.7">5</text>
<text x="218.7" y="143.6">6</text>
<text x="222.2" y="139.7">Glaskit transparant (koker 310 ml)</text>
<text x="222.2" y="143.6">Kozijnanker Ø8</text>
<text x="282.2" y="139.7">MS-polymeer</text>
<text x="282.2" y="143.6">verzinkt</text>
<text x="222.2" y="147.5">Totaal staal en glas</text>
<text x="403.8" y="147.5">180,6</text>
</g>
<g font-size="1.8">
<text x="207.4" y="22.7">Pos</text>
<text x="218.7" y="22.7">n</text>
<text x="222.2" y="22.7">Benaming</text>
<text x="282.2" y="22.7">Materiaal, profiel</text>
<text x="336.2" y="22.7">Maat</text>
<text x="366.2" y="22.7">Zagen</text>
<text x="390.5" y="22.7">kg/st</text>
<text x="406.6" y="22.7">kg</text>
</g>
<g font-size="1.7" fill="#555">
<text x="215.2" y="257.6">Eigenaar</text>
<text x="285.2" y="257.6">Bibliotheek</text>
<text x="215.2" y="265.6">Titel</text>
<text x="215.2" y="273.6">Systeem</text>
<text x="285.2" y="273.6">Tekeningnummer</text>
<text x="345.2" y="273.6">Rev.</text>
<text x="365.2" y="273.6">Uitgifte</text>
<text x="215.2" y="281.6">Maten en toleranties</text>
<text x="285.2" y="281.6">Schaal</text>
<text x="315.2" y="281.6">Opgesteld</text>
<text x="365.2" y="281.6">Blad</text>
</g>
</svg>
